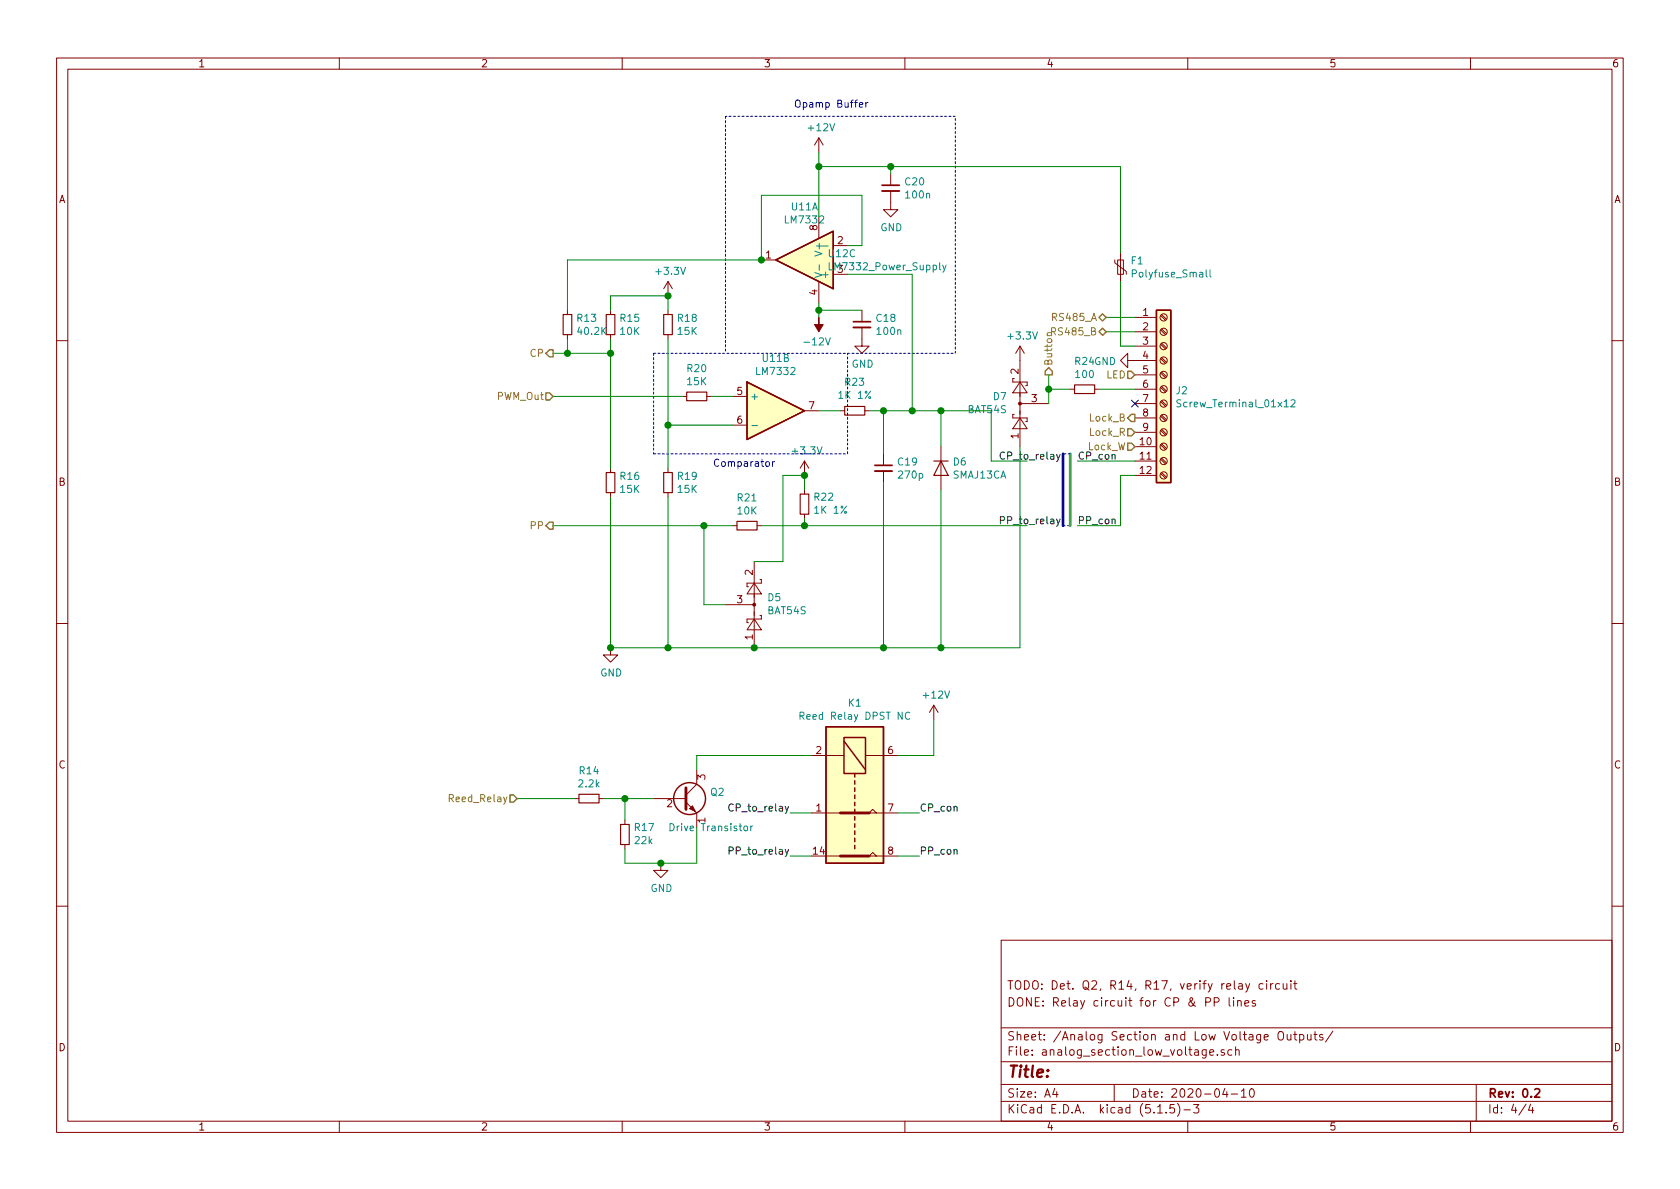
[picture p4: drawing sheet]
<svg xmlns="http://www.w3.org/2000/svg" width="297mm" height="210mm" viewBox="0 0 297 210" stroke-linecap="round" stroke-linejoin="round" font-family="sans-serif">
<g fill="none" stroke="#840000" stroke-width=".18">
<path d="M10 10.3h277v189.9h-277zM12 12.2h273v186.1h-273zM60 10.3v1.9M110 10.3v1.9M160 10.3v1.9M210 10.3v1.9M260 10.3v1.9M144.8 24.4l-.8 1.2M144.8 24.4v2.5M144.8 38.3v3.9M144.8 24.4l.7 1.2M157.5 33.8v3.3h1.2l-1.2 1.2-1.3-1.2h1.3"/>
<path d="M157.5 30.7v2.1M100.3 54.9v.7M100.3 59.2v.7M107.9 54.9v.7M107.9 59.2v.7M118.1 49.8v2.5M118.1 54.9v.7M118.1 59.2v.7M118.1 49.8l-.8 1.2M118.1 49.8l.8 1.2M134.6 46h2.6M144.8 49.8v3.8"/>
<path d="M147.3 43.4h2.6M152.4 57.9v3.3h1.3l-1.3 1.3-1.3-1.3h1.3M152.4 54.9v2M197.1 46v.5l2 1.5v.5M197.6 46h1v2.5h-1zM198.1 44.7v5.1M200.7 56.1h3.8M200.7 58.7h3.8M205.2 58.3l.9 .9M205.2 55.8l.9 .8M205.4 58.2l.8 .8M205.4 55.6l.8 .9"/>
<path d="M10 60.2h2M120.6 70.1h.8M125 70.1h.7M129.5 70.1h2.6M129.5 75.2h2.6M142.2 72.6h2.6M148.6 72.6h.8M152.9 72.6h.8M166.4 79v7.6M179.3 73.3h-.2v.6h2.5v.6h-.2M179.3 66.9h-.2v.7h2.5v.6h-.2M180.3 73.9l1.3 1.9h-2.5z"/>
<path d="M180.3 67.6l1.3 1.9h-2.5zM180.3 71.4h5.1M180.3 61.2l-.7 1.3M180.3 61.2v17.8M180.3 61.2l.8 1.3M189.2 68.8h.8M193.5 68.8h.8M199.4 63.7v-1.2l-1.3 1.2 1.3 1.3v-1.3h5.1M200.7 79h3.8M200.7 61.2h3.8M200.7 66.3h3.8M200.7 68.8h3.8"/>
<path d="M200.7 71.4h3.8M200.7 73.9h3.8M200.7 76.4h3.8M205.2 78.7l.9 .8M205.2 76.1l.9 .9M205.2 73.6l.9 .8M205.2 71l.9 .9M205.2 68.5l.9 .8M205.2 66l.9 .8M205.2 63.4l.9 .9M205.2 60.9l.9 .8M205.4 78.5l.8 .8"/>
<path d="M205.4 75.9l.8 .9M205.4 73.4l.8 .8M205.4 70.9l.8 .8M205.4 68.3l.8 .9M205.4 65.8l.8 .8M205.4 63.2l.8 .9M205.4 60.7l.8 .8M285 60.2h2M107.9 82.8v.8M107.9 87.1v.8M118.1 82.8v.8M118.1 87.1v.8"/>
<path d="M129.5 93h.8M133.3 99.3v15.2M133.9 93h.7M142.2 81.5v2.6M142.2 86.6v.8M142.2 90.9v.8M142.2 81.5l-.7 1.3M142.2 81.5l.8 1.3M156.2 80.3v2M156.2 83.3v2M200.7 81.5h3.8M200.7 84.1h3.8"/>
<path d="M205.2 83.7l.9 .9M205.2 81.2l.9 .8M205.4 83.6l.8 .8M205.4 81l.8 .9M10 110.3h2M107.9 114.5v1.3h1.3l-1.3 1.3-1.2-1.3h1.2M128.3 106.9h5M133.3 109.5l1.3 1.9h-2.5zM133.3 103.1l1.3 1.9h-2.5zM134.4 108.8h.2v.7h-2.5v.6h.2M134.4 102.5h.2v.6h-2.5v.7h.2M285 110.3h2"/>
<path d="M123.2 136.1v2.6l-1.9 1.9M143.5 133.6h5.7M153 133.6h5.7M165.1 124.7l-.8 1.3M165.1 124.7v2.5M165.1 124.7l.8 1.3M101.6 141.2h.8M105.9 141.2h.8M110.5 145v.8M110.5 149.3v.8M115.6 141.2h5.7M116.8 152.6v1.3h1.3l-1.3 1.3-1.2-1.3h1.2"/>
<path d="M121.3 141.9l1.9 1.9v2.5M143.5 143.8h5.1M146 151.4h2.6M154.9 143.8l-.6-.7-.6 .7h5M154.9 151.4l-.6-.7-.6 .7h5M10 160.2h2M177 166.3h108v32h-108zM213.2 177.2l.7-.1 .1-.2v-.3l-.3-.2h-.5v1.5M214.7 177.2l.7-.1 .1-.2v-.3l-.3-.2h-.5v1.5M217.3 176.4v1.3l.2 .2M218.1 176.4v.2M218.1 176.9v1"/>
<path d="M218.8 177.1l.2-.2 .4 .1 .1 .9M218.8 176.9v1M220.1 177.4l.7-.1v-.3l-.5-.1-.2 .2 .1 .7h.6M220.2 173.9l.4 1M221 173.9l-.6 1.4-.2 .1M221.9 177l-.3-.1-.2 .2 .1 .3 .4 .1v.3h-.5M223.3 174l-.4-.1-.3 .3 .1 .6 .2 .1 .4-.1M224 173.4v.2M224 173.9v1M224.7 173.9v1M225.1 173.9l-.4 .3M226.2 174l-.4-.1-.3 .3 .2 .6h.5"/>
<path d="M226.9 173.9v.8a.39 .39 0 0 0 .6 .1M227.5 173.9v1M228.2 173.4v.2M228.2 173.9v1M228.7 173.9h.6M229 173.4v1.3l.3 .2M285 160.2h2M60 198.3v1.9M110 198.3v1.9M160 198.3v1.9M177 194.8h108M177 191.8h108"/>
<path d="M177 187.8h108M177 181.8h108M186.5 192.5l-.4 1h1M186.8 193v1M197 191.8v3M204.7 196.8h.8M206.2 196.7v.1M207.6 195.3h-.7l-.1 .7 .2-.1 .5 .1 .2 .2-.1 .5-.2 .1-.6-.1M208.2 195.1a1.71 1.71 0 0 1 0 2.3M209.3 196.3h1.2M210 198.3v1.9M211 195.3h1l-.5 .6 .4 .1v.7l-.2 .1-.7-.1"/>
<path d="M213.3 185.6v1.2l-.3 .3-.4-.1M213.3 185.7l-.5-.1-.3 .3 .1 .6 .2 .1 .5-.1M213.9 186.1l.7-.1-.1-.3-.4-.1-.2 .2 .1 .7h.5M215.2 186.5v.1M216.5 185.7l-.4-.1-.2 .2 .1 .2 .5 .2v.3h-.6M216.6 192.5l-.4 1h.9M216.9 193v1M217.7 193.5h1.1M217.8 185.7l-.4-.1-.3 .3 .1 .6 .2 .1 .4-.1M218.5 185.7l.2-.1 .3 .1 .1 .9M218.5 185.1v1.5M219.5 193l.4-.5v1.5"/>
<path d="M219.5 194h.8M221.1 192.6l.2-.1a.8 .8 0 0 1 .5 .8 .8 .8 0 0 1-.5 .7 1 1 0 0 1-.2-1.4zM226.2 182.5a.5 .5 0 0 1 .5 0 .5 .5 0 0 1 .2 .4v.5a.5 .5 0 0 1-.4 .5 .5 .5 0 0 1-.5-.5v-.5zM227.6 182.9v.8a.39 .39 0 0 0 .6 .1M228.2 182.9v1M228.7 182.9h.6M229 182.4v1.3l.3 .2M229.8 183l.4-.1 .3 .3v.6l-.3 .1-.4-.1M229.8 182.9v1.5M231.2 182.9v.9l.4 .1 .2-.1M231.8 182.9v1M232.3 182.9h.6"/>
<path d="M232.5 182.4v1.3l.4 .2M233.9 183a.37 .37 0 0 0-.6 .1l.1 .3 .5 .1v.1l-.2 .3-.4-.1M235.7 182.3l-1.3 2M260 198.3v1.9M261 191.8v6.5M269.8 195.2l-1.2 2M270.6 195.2l-.3 1.1h.9M271 195.8v1"/>
<circle cx="205.7" cy="58.7" r=".63"/>
<circle cx="205.7" cy="56.1" r=".63"/>
<circle cx="205.7" cy="66.3" r=".63"/>
<circle cx="205.7" cy="79" r=".63"/>
<circle cx="205.7" cy="63.7" r=".63"/>
<circle cx="205.7" cy="71.4" r=".63"/>
<circle cx="205.7" cy="61.2" r=".63"/>
<circle cx="205.7" cy="76.4" r=".63"/>
<circle cx="205.7" cy="68.8" r=".63"/>
<circle cx="205.7" cy="73.9" r=".63"/>
<circle cx="205.7" cy="81.5" r=".63"/>
<circle cx="205.7" cy="84.1" r=".63"/>
</g>
<path d="M156 32.8h3M150.9 56.9h3M154.7 82.3h3M271.4 192.7l.2-.2h.4l.2 .5-.9 1h.9" fill="none" stroke="#840000" stroke-width=".3"/>
<g fill="#840000" stroke="#840000" stroke-width=".18">
<path d="M144.8 56.1v1.3h.7l-.7 1.3-.8-1.3h.8z"/>
<path d="M121.9 143l.5-.5 .5 1z"/>
<circle cx="180.3" cy="71.4" r=".25"/>
<circle cx="133.3" cy="106.9" r=".25"/>
</g>
<path d="M156 33.8h3M150.9 57.9h3M154.7 83.3h3" fill="none" stroke="#840000" stroke-width=".33"/>
<g fill="none" stroke="#840000" stroke-width=".2">
<path d="M99.6 55.6h1.5v3.6h-1.5zM107.2 55.6h1.5v3.6h-1.5zM117.3 55.6h1.6v3.6h-1.6zM121.4 69.3h3.6v1.6h-3.6zM149.4 71.9h3.5v1.5h-3.5zM190 68.1h3.5v1.5h-3.5zM107.2 83.6h1.5v3.5h-1.5zM117.3 83.6h1.6v3.5h-1.6zM130.3 92.2h3.6v1.5h-3.6zM141.5 87.4h1.5v3.5h-1.5zM165.1 81.5h2.5M166.4 81.5l1.2 2.6h-2.5z"/>
<path d="M102.4 140.5h3.5v1.5h-3.5zM109.7 145.8h1.6v3.5h-1.6z"/>
</g>
<g fill="#ffffc2" stroke="#ffffc2" stroke-width=".18">
<path d="M146 128.5h10.2v24.1h-10.2z"/>
<path d="M204.5 54.9h2.5v30.4h-2.5z"/>
<path d="M137.2 46l10.1-5.1v10.1z"/>
<path d="M132.1 67.6l10.1 5-10.1 5.1z"/>
</g>
<g fill="none" stroke="#840000" stroke-width=".25">
<path d="M137.2 46l10.1-5.1v10.1zM204.5 54.9h2.5v30.4h-2.5zM132.1 67.6l10.1 5-10.1 5.1zM146 128.5h10.2v24.1h-10.2zM149.2 130.4h3.8v6.4h-3.8zM149.2 131.1l3.8 5M151.1 136.8v.6M151.1 138v.7M151.1 139.3v.6M151.1 140.6v.6M151.1 141.9v.6M151.1 143.1v.7"/>
<path d="M151.1 144.4v.6M151.1 145.7v.6M151.1 146.9v.7M151.1 148.2v.6M151.1 149.5v.6"/>
<circle cx="121.9" cy="141.2" r="2.82"/>
</g>
<path d="M121.3 139.3v3.8M148.6 143.8h5.1M148.6 151.4h5.1" fill="none" stroke="#840000" stroke-width=".51"/>
<g fill="none" stroke="#008484" stroke-width=".18">
<path d="M144.1 48.2l1.2 .4-1.2 .5M144.9 46.8v1M145.5 43.5h.9M166.7 46.9l.3 .8M167.3 46.9l-.4 1.1-.2 .2M213.3 47.7v1.1l.2 .2M213.9 47.7v1.1l.2 .2M132.9 75.3h1M208.8 70.8l-.5-.1-.2 .1 .1 .4 .5 .3 .1 .2-.2 .3-.5-.1M228.3 70.8l.5-.1 .2 .3-.1 .2-.7 .8h.8M141.5 126.6l.6-.1v-.4l-.2-.2h-.4v1.3M141.7 126.6l.5 .6"/>
<path d="M160.9 126.1a.6 .6 0 0 0-.9 .4 .6 .6 0 0 0 .6 .7l.3-.1M131.6 146.1h.4l.1 .1v.7h-.3l-.3-.2zM132.7 146.1v.8M133.1 146.1l-.4 .2"/>
</g>
<path d="M128.3 20.6v41.9M168.9 20.6h-40.6M115.6 62.5h53.3M115.6 62.5v17.8M168.9 62.5v-41.9M115.6 80.3h34.3M149.9 80.3v-17.8M188 93h1.2M189.2 80.3h-1.2" fill="none" stroke="#0000c2" stroke-width=".18" stroke-dasharray=".4 .4"/>
<path d="M188 80.3v12.7" fill="none" stroke="#0000c2" stroke-width=".51"/>
<path d="M189.2 80.3v12.7" fill="none" stroke="#46c255" stroke-width=".51"/>
<g fill="none" stroke="#008400" stroke-width=".18">
<path d="M144.8 26.9v11.4M144.8 29.5h53.3v15.2M157.5 29.5v1.2M100.3 59.9v2.6M107.9 54.9v-2.6h10.2v2.6M107.9 59.9v22.9M118.1 59.9v22.9M144.8 54.9h7.6M144.8 53.6v2.5M149.9 48.5h11.4v24.1M149.9 43.4h2.5v-8.9h-17.8v11.5h-34.3v8.9M195.6 56.1h5.1"/>
<path d="M195.6 58.7h5.1M198.1 49.8v11.4h2.6M97.8 62.5h10.1M97.8 70.1h22.8M118.1 75.2h11.4M125.7 70.1h3.8M144.8 72.6h3.8M153.7 72.6h21.6v8.9h6.3M156.2 72.6v7.7M166.4 72.6v6.4M180.3 79v35.5h-72.4v-26.6M185.4 66.3v5.1"/>
<path d="M185.4 68.8h3.8M194.3 68.8h6.4M97.8 93h31.7M118.1 87.9v26.6M124.5 93v13.9h3.8M134.6 93h47M142.2 86.6v-2.5h-3.8v15.2h-5.1M142.2 91.7v1.3M156.2 85.3v29.2M166.4 86.6v27.9M190.5 81.5h10.2M200.7 84.1h-2.6v8.9h-7.6"/>
<path d="M143.5 133.6h-20.3v2.5M165.1 127.2v6.4h-6.4M91.4 141.2h10.2M106.7 141.2h8.9M110.5 141.2v3.8M123.2 146.3v6.3h-12.7v-2.5M139.7 151.4h3.8M139.7 143.8h3.8M158.7 151.4h3.9M158.7 143.8h3.9"/>
</g>
<path d="M194.3 56.1l.6-.6 .7 .6-.7 .7zM194.3 58.7l.6-.7 .7 .7-.7 .6zM96.5 69.5h.7l.6 .6-.6 .6h-.7zM97.2 61.8h.6v1.3h-.6l-.7-.6zM185.4 65l.7 .7v.6h-1.3v-.6zM199.4 65.7h.6l.7 .6-.7 .6h-.6zM199.4 75.8h.6l.7 .6-.7 .7h-.6zM199.4 78.4h.6l.7 .6-.7 .6h-.6zM200 73.3h.7v1.2h-.7l-.6-.6zM97.2 92.3h.6v1.3h-.6l-.7-.6zM90.2 140.6h.6l.6 .6-.6 .7h-.6z" fill="none" stroke="#848400" stroke-width=".25"/>
<path d="M186 58.8l-.8 .1-.1 .3 .2 .2" fill="none" stroke="#848400" stroke-width=".18"/>
<path d="M186.8 91.8l.3 .8M186.8 80.4l.3 .8M187.4 91.8l-.4 1.1-.2 .2M187.4 80.4l-.4 1.1-.2 .1M128.9 150.4h.6l.1-.2v-.3l-.2-.1h-.5v1.2M129.6 142.3a.51 .51 0 0 0-.6 0 .51 .51 0 0 0-.1 .6 .46 .46 0 0 0 .2 .5 .46 .46 0 0 0 .5-.1" fill="none" stroke="#000" stroke-width=".18"/>
<path d="M140.7 17.9a.45 .45 0 0 1 .7 0 .88 .88 0 0 1-.2 1.1l-.4-.1a1.07 1.07 0 0 1-.1-1zM127.1 81.3a.51 .51 0 0 0-.6 0 .51 .51 0 0 0-.2 .6 .46 .46 0 0 0 .3 .5 .46 .46 0 0 0 .5-.1" fill="none" stroke="#0000c2" stroke-width=".18"/>
<g fill="#008400" stroke="#008400" stroke-width=".25">
<circle cx="142.2" cy="84.1" r=".51"/>
<circle cx="118.1" cy="114.5" r=".51"/>
<circle cx="116.8" cy="152.6" r=".51"/>
<circle cx="133.4" cy="114.5" r=".51"/>
<circle cx="110.5" cy="141.2" r=".51"/>
<circle cx="185.4" cy="68.8" r=".51"/>
<circle cx="156.2" cy="72.6" r=".51"/>
<circle cx="118.1" cy="52.3" r=".51"/>
<circle cx="157.5" cy="29.5" r=".51"/>
<circle cx="108" cy="62.5" r=".51"/>
<circle cx="144.8" cy="29.5" r=".51"/>
<circle cx="108" cy="114.5" r=".51"/>
<circle cx="124.5" cy="93" r=".51"/>
<circle cx="134.6" cy="46" r=".51"/>
<circle cx="161.3" cy="72.6" r=".51"/>
<circle cx="166.4" cy="114.5" r=".51"/>
<circle cx="100.3" cy="62.5" r=".51"/>
<circle cx="142.2" cy="93" r=".51"/>
<circle cx="144.8" cy="54.9" r=".51"/>
<circle cx="118.1" cy="75.2" r=".51"/>
<circle cx="156.2" cy="114.5" r=".51"/>
<circle cx="166.4" cy="72.6" r=".51"/>
</g>
<path d="M200.1 70.8l1.2 1.2M201.3 70.8l-1.2 1.2" fill="none" stroke="#000084" stroke-width=".18"/>
<text font-size="2.8" fill="#840000" x="178" y="190.5">Title:</text>
<g font-size="2.1" fill="#840000">
<text x="178" y="178">DONE: Relay circuit for CP &amp; PP lines</text>
<text x="178" y="175">TODO: Det. Q2, R14, R17, verify relay circuit</text>
<text x="178" y="184">Sheet: /Analog Section and Low Voltage Outputs/</text>
<text x="178" y="186.7">File: analog_section_low_voltage.sch</text>
<text x="178" y="196.9">KiCad E.D.A. kicad (5.1.5)-3</text>
<text x="178" y="194.1">Size: A4</text>
<text x="200" y="194.1">Date: 2020-04-10</text>
<text x="263" y="194.1">Rev: 0.2</text>
<text x="263" y="196.9">Id: 4/4</text>
</g>
<g font-size="1.8" fill="#840000">
<text x="35" y="11.9">1</text>
<text x="85" y="11.9">2</text>
<text x="135" y="11.9">3</text>
<text x="185" y="11.9">4</text>
<text x="235" y="11.9">5</text>
<text x="285" y="11.9">6</text>
<text x="10.4" y="35.9">A</text>
<text x="285.4" y="35.9">A</text>
<text x="144.5" y="40.7" transform="rotate(-90 144.5 40.7)">8</text>
<text x="135.4" y="45.7">1</text>
<text x="148.1" y="43.2">2</text>
<text x="144.5" y="52.2" transform="rotate(-90 144.5 52.2)">4</text>
<text x="202.1" y="55.9">1</text>
<text x="202.1" y="58.4">2</text>
<text x="202.1" y="61">3</text>
<text x="202.1" y="63.5">4</text>
<text x="130.3" y="69.8">5</text>
<text x="180.1" y="66.1" transform="rotate(-90 180.1 66.1)">2</text>
<text x="182.4" y="71.1">3</text>
<text x="202.1" y="66">5</text>
<text x="202.1" y="68.6">6</text>
<text x="202.1" y="71.1">7</text>
<text x="130.3" y="74.9">6</text>
<text x="143" y="72.4">7</text>
<text x="180.1" y="77.6" transform="rotate(-90 180.1 77.6)">1</text>
<text x="202.1" y="73.7">8</text>
<text x="202.1" y="76.2">9</text>
<text x="201.6" y="78.7">10</text>
<text x="201.6" y="81.3">11</text>
<text x="201.6" y="83.8">12</text>
<text x="10.4" y="85.9">B</text>
<text x="285.4" y="85.9">B</text>
<text x="133.1" y="101.7" transform="rotate(-90 133.1 101.7)">2</text>
<text x="130.3" y="106.7">3</text>
<text x="133.1" y="113.1" transform="rotate(-90 133.1 113.1)">1</text>
<text x="10.4" y="135.9">C</text>
<text x="124.7" y="137.9" transform="rotate(-90 124.7 137.9)">3</text>
<text x="144.3" y="133.3">2</text>
<text x="157" y="133.3">6</text>
<text x="285.4" y="135.9">C</text>
<text x="117.9" y="142.7">2</text>
<text x="144.3" y="143.5">1</text>
<text x="157" y="143.5">7</text>
<text x="143.8" y="151.1">14</text>
<text x="157" y="151.1">8</text>
<text x="10.4" y="185.9">D</text>
<text x="285.4" y="185.9">D</text>
<text x="35" y="199.9">1</text>
<text x="85" y="199.9">2</text>
<text x="135" y="199.9">3</text>
<text x="185" y="199.9">4</text>
<text x="235" y="199.9">5</text>
<text x="285" y="199.9">6</text>
</g>
<g font-size="1.8" fill="#0000c2">
<text x="141.9" y="19">Opamp Buffer</text>
<text x="127.1" y="82.5">Comparator</text>
</g>
<g font-size="1.8" fill="#008484">
<text x="143.1" y="23.2">+12V</text>
<text x="160.1" y="32.8">C20</text>
<text x="160.3" y="35.1">100n</text>
<text x="139" y="39.5">LM7332</text>
<text x="140" y="37.2">U11A</text>
<text x="155.7" y="40.9">GND</text>
<text x="145.4" y="44.9" transform="rotate(-90 145.4 44.9)">V+</text>
<text x="146.6" y="45.5">U12C</text>
<text x="147.1" y="47.8">LM7332_Power_Supply</text>
<text x="200.1" y="46.8">F1</text>
<text x="116.2" y="48.6">+3.3V</text>
<text x="145.8" y="49.1">+</text>
<text x="148.1" y="48.3">3</text>
<text x="200.6" y="49.1">Polyfuse_Small</text>
<text x="102.1" y="56.9">R13</text>
<text x="102.3" y="59.2">40.2K</text>
<text x="109.7" y="56.9">R15</text>
<text x="109.7" y="59.2">10K</text>
<text x="119.9" y="56.9">R18</text>
<text x="119.9" y="59.2">15K</text>
<text x="155" y="56.9">C18</text>
<text x="155.2" y="59.2">100n</text>
<text x="121.6" y="65.8">R20</text>
<text x="134.9" y="64">U11B</text>
<text x="142.5" y="61.1">-12V</text>
<text x="150.6" y="65">GND</text>
<text x="178.4" y="60">+3.3V</text>
<text x="190.1" y="64.5">R24GND</text>
<text x="121.6" y="68.1">15K</text>
<text x="132.6" y="70.7">+</text>
<text x="133.9" y="66.3">LM7332</text>
<text x="148.5" y="70.5">1K 1%</text>
<text x="149.5" y="68.2">R23</text>
<text x="175.7" y="70.8">D7</text>
<text x="190.3" y="66.8">100</text>
<text x="208" y="69.7">J2</text>
<text x="171.2" y="73.1">BAT54S</text>
<text x="208.8" y="72">Screw_Terminal_01x12</text>
<text x="140.3" y="80.4">+3.3V</text>
<text x="158.8" y="82.3">C19</text>
<text x="168.6" y="82.3">D6</text>
<text x="109.7" y="84.9">R16</text>
<text x="109.7" y="87.2">15K</text>
<text x="119.9" y="84.9">R19</text>
<text x="119.9" y="87.2">15K</text>
<text x="130.5" y="88.7">R21</text>
<text x="144" y="88.5">R22</text>
<text x="159" y="84.6">270p</text>
<text x="168.5" y="84.6">SMAJ13CA</text>
<text x="130.5" y="91">10K</text>
<text x="144.2" y="90.9">1K 1%</text>
<text x="135.8" y="106.3">D5</text>
<text x="135.8" y="108.6">BAT54S</text>
<text x="106.1" y="119.6">GND</text>
<text x="150" y="125">K1</text>
<text x="163.4" y="123.5">+12V</text>
<text x="142.2" y="127.3">Reed Relay DPST NC</text>
<text x="102.5" y="136.9">R14</text>
<text x="102.4" y="139.2">2.2k</text>
<text x="125.7" y="140.7">Q2</text>
<text x="112.3" y="147">R17</text>
<text x="112.3" y="149.3">22k</text>
<text x="118.9" y="147">Drive Transistor</text>
<text x="124.7" y="145.5" transform="rotate(-90 124.7 145.5)">1</text>
<text x="115" y="157.7">GND</text>
</g>
<g font-size="1.8" fill="#848400">
<text x="186.4" y="56.8">RS485_A</text>
<text x="186.4" y="59.3">RS485_B</text>
<text x="93.8" y="63.1">CP</text>
<text x="186.1" y="64.8" transform="rotate(-90 186.1 64.8)">Button</text>
<text x="87.9" y="70.7">PWM_Out</text>
<text x="195.6" y="66.9">LED</text>
<text x="192.7" y="74.5">Lock_B</text>
<text x="192.7" y="77.1">Lock_R</text>
<text x="192.4" y="79.6">Lock_W</text>
<text x="93.9" y="93.6">PP</text>
<text x="79.9" y="141.9">Reed_Relay</text>
</g>
<g font-size="1.8">
<text x="176.5" y="81.3">CP_to_relay</text>
<text x="190.5" y="81.3">CP_con</text>
<text x="176.5" y="92.7">PP_to_relay</text>
<text x="190.5" y="92.7">PP_con</text>
<text x="129.5" y="143.5">CP_to_relay</text>
<text x="162.6" y="143.5">CP_con</text>
<text x="129.6" y="151.1">PP_to_relay</text>
<text x="162.6" y="151.1">PP_con</text>
</g>
</svg>
